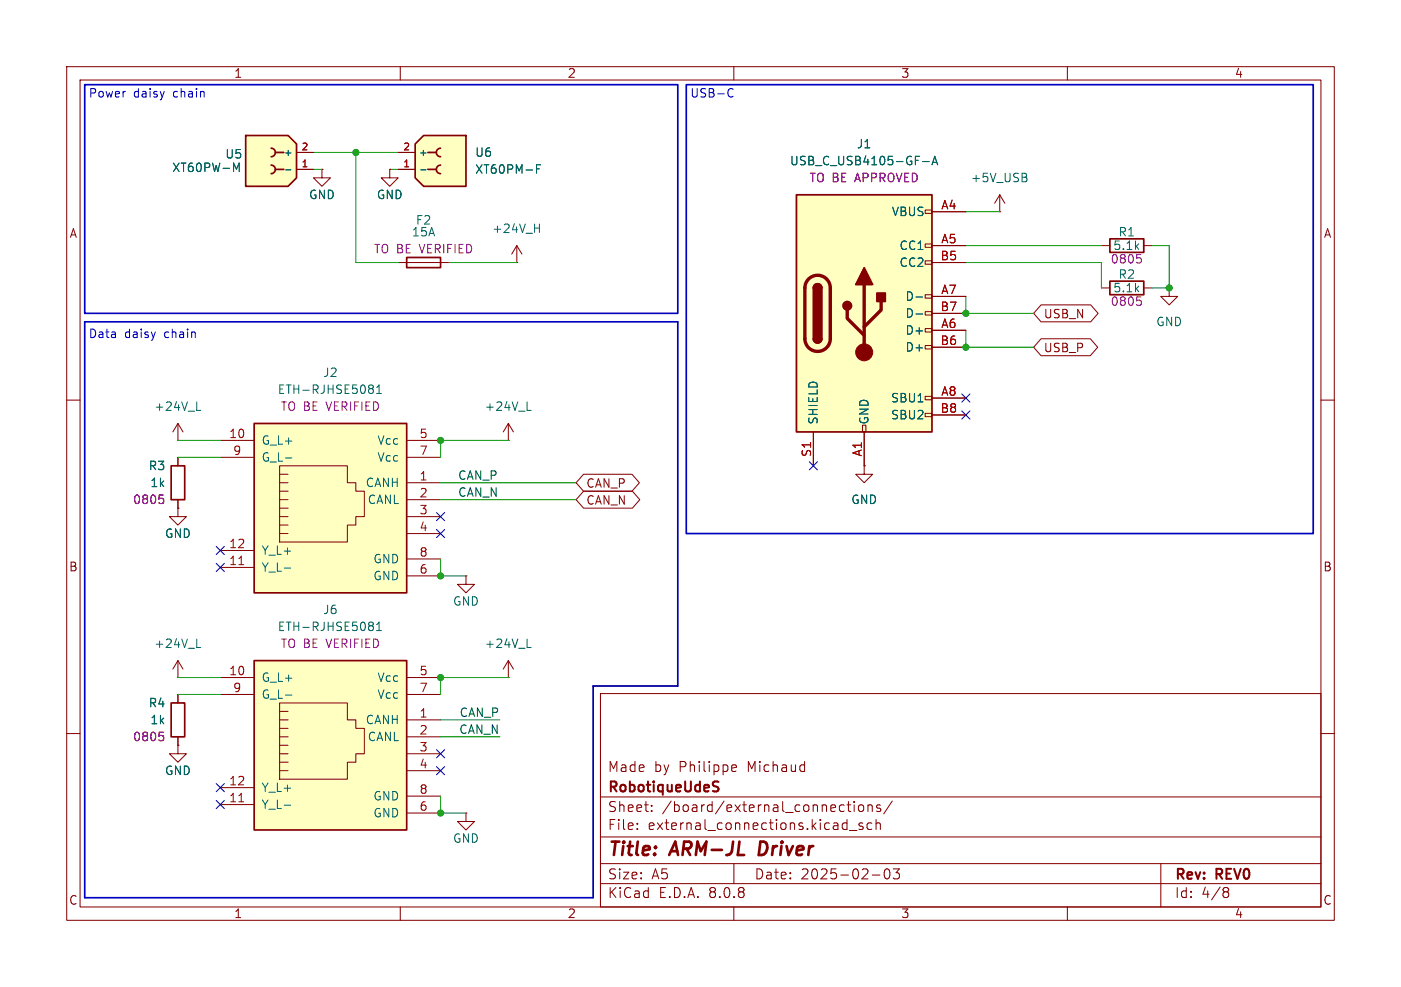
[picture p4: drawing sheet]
<svg xmlns="http://www.w3.org/2000/svg" width="210mm" height="148mm" viewBox="0 0 210 148" stroke-linecap="round" stroke-linejoin="round" font-family="sans-serif">
<g fill="none" stroke="#840000" stroke-width=".15">
<path d="M10 10h190v128h-190zM12 12h186v124h-186zM60 10v2M110 10v2M160 10v2M77.5 39.4h.1M77.5 36.8l-.8 1.3M77.5 36.8v2.6M77.5 36.8l.7 1.3M165.1 43.2h1.3M171.4 43.2h1.3M10 60h2"/>
<path d="M198 60h2M26.7 99.1v2.5M26.7 99.1l.7 1.2M26.7 99.1l-.8 1.2M10 110h2M26.7 111.8v1.2h1.2l-1.2 1.3-1.3-1.3h1.3M26.7 111.8h.1M26.7 101.6h.1M26.7 104.1v1.3M26.7 110.5v1.3M90 104h108v32h-108zM90 119.5h108"/>
<path d="M109.9 114.7l.4 .1 .1 .2-.7 .2M110.3 115.6l-.4 .1M198 110h2M60 136v2M90 132.5h108M90 129.5h108M90 125.5h108M95.5 124.2v.2M95.5 123.5v.1M97.7 121.5v.2M97.7 120.8v.1M110 136v2"/>
<path d="M110 129.5v3M127 120.7h.5M127.2 120.2v1.3v.1l.3 .1M127.3 124.5h1.2M128 120.2v.1M128 120.7v1M128.8 120.8a.41 .41 0 0 1 .7 .2v.4a.41 .41 0 0 1-.4 .3 .41 .41 0 0 1-.4-.3v-.4zM129.3 123.5l-.3-.1-.3 .2 .1 .2 .5 .2v.3h-.6M130.1 120.8a.37 .37 0 0 1 .6 .1v.8M130.1 120.7v1M130.7 123.5l-.5-.1-.2 .3v.4l.1 .2h.6M130.8 131.2h1.1"/>
<path d="M131.3 123.5a.37 .37 0 0 1 .7 .1v.8M131.3 122.9v1.5M132 120.8l-.4-.1-.2 .2 .1 .2 .5 .2v.3h-.6M132.7 130.4l.3-.1a.94 .94 0 0 1 0 1.5h-.1a.91 .91 0 0 1-.2-1.4zM133.7 120.1l-1.2 1.9M133.9 130.3h.9l-.5 .6a.41 .41 0 0 1 .5 .2v.4l-.1 .2-.6 .1-.2-.2M160 136v2M174 129.5v6.5M183.6 133.1l.4 .1 .2 .2-.1 .2-.2 .1M183.6 133.7h.3M183.9 133.7l.2 .2 .1 .4-.2 .2-.4 .1"/>
</g>
<path d="M114 126.2l-.3 2h.5" fill="none" stroke="#840000" stroke-width=".4"/>
<path d="M107.1 117.9a.55 .55 0 0 1 .6 .4l-.1 .3-.5 .1M107.1 117.2l.6 .1" fill="none" stroke="#840000" stroke-width=".3"/>
<path d="M80.1 34.2h.8M80.9 33.6v1.3M29.5 97.1h.6" fill="none" stroke="#006464" stroke-width=".15"/>
<path d="M166.4 42.2h5v2h-5zM25.7 105.4h2v5.1h-2z" fill="none" stroke="#840000" stroke-width=".25"/>
<path d="M170.4 44.5h.6M170.8 45l.3 .2v.3l-.3 .3M23.9 109.8h.6M24.3 110.3l.2 .2v.3l-.2 .3" fill="none" stroke="#840084" stroke-width=".15"/>
<path d="M119.4 29.2h20.3v35.6h-20.3z" fill="#ffffc2"/>
<g fill="none" stroke="#840000" stroke-width=".15">
<path d="M138.7 39.1h1v.5h-1zM138.7 36.6h1v.5h-1zM138.7 31.5h1v.5h-1zM139.7 31.8h5.1M139.7 36.8h5.1M139.7 39.4h5.1M149.9 31.8h.1M149.9 29.2l-.8 1.3M149.9 29.2v2.6M149.9 29.2l.7 1.3M165.1 36.8h1.3M171.4 36.8h1.3"/>
<path d="M138.7 59.4h1v.5h-1zM138.7 51.8h1v.5h-1zM138.7 49.3h1v.5h-1zM138.7 46.7h1v.5h-1zM138.7 44.2h1v.5h-1zM139.7 49.5h5.1M139.7 44.5h5.1M139.7 59.7h5.1M139.7 52.1h5.1M139.7 47h5.1M175.3 43.2v1.3h1.2l-1.2 1.2-1.3-1.2h1.3M175.3 43.2h.1"/>
<path d="M121.9 64.8v5.1M129.3 63.8h.5v1h-.5zM129.5 69.9v1.2h1.3l-1.3 1.3-1.2-1.3h1.2M129.5 69.9h.1M129.5 64.8v5.1M138.7 62h1v.5h-1zM139.7 62.2h5.1"/>
</g>
<path d="M119.4 29.2h20.3v35.6h-20.3zM166.4 35.8h5v2h-5zM121.9 50.8a.64 .64 0 0 0 .7 .6 .64 .64 0 0 0 .6-.6M121.9 43.2a.64 .64 0 0 1 .7-.7 .64 .64 0 0 1 .6 .7" fill="none" stroke="#840000" stroke-width=".25"/>
<path d="M121.2 41.8a1.9 1.9 0 0 1 2.1-.4 1.9 1.9 0 0 1 1.2 1.8v7.6a1.91 1.91 0 0 1-1.9 1.9 1.91 1.91 0 0 1-2-1.9l.1-7.8a1.9 1.9 0 0 1 .5-1.2zM127 46.5v1.3l2.5 2.5M129.5 42.7v10.1M132.1 45.2v1.3l-2.6 2.5" fill="none" stroke="#840000" stroke-width=".51"/>
<g fill="#840000" stroke="#840000" stroke-width=".25">
<path d="M121.9 50.8h1.3a.64 .64 0 0 1-.6 .6 .64 .64 0 0 1-.7-.6z"/>
<path d="M121.9 43.2h1.3v7.6h-1.3z"/>
<path d="M122.1 42.7a.64 .64 0 0 1 .7-.1 .64 .64 0 0 1 .4 .6h-1.3z"/>
<path d="M129.5 40.1l1.3 2.6h-2.5z"/>
<path d="M131.4 43.9h1.3v1.3h-1.3z"/>
<circle cx="127" cy="45.8" r=".63"/>
</g>
<circle cx="129.5" cy="52.8" r="1.27" fill="#840000" stroke="#840000" stroke-width=".15"/>
<path d="M138.3 24.2h1M139.7 24.7l.4-1.3 .4 1.3M139.8 24.3h.6M153.6 26.6a.34 .34 0 0 1 .4 .3 .34 .34 0 0 1-.3 .3M153.8 26l.1 .2-.1 .3M137.3 44.5h1M137.3 47.1h1" fill="none" stroke="#006464" stroke-width=".15"/>
<path d="M170.4 38.2h.6M170.8 38.7l.3 .2v.3l-.3 .2" fill="none" stroke="#840084" stroke-width=".15"/>
<path d="M36.8 20.3h6.4l1.2 1.3v5.1l-1.2 1.2h-6.4z" fill="#ffffc2"/>
<path d="M36.8 20.3h6.4l1.2 1.3v5.1l-1.2 1.2h-6.4zM40.6 24.8a.64 .64 0 0 1 .7 .6 .64 .64 0 0 1-.7 .6M40.6 22.2a.64 .64 0 0 1 .7 .7 .64 .64 0 0 1-.7 .6M41.3 25.4h1.2M41.3 22.9h1.2M61 38.6h5v1.5h-5z" fill="none" stroke="#840000" stroke-width=".25"/>
<path d="M44.4 25.4h2.6M44.4 22.9h2.6M58.4 25.4v1.3h1.3l-1.3 1.2-1.3-1.2h1.3M58.4 25.4h.1M59.7 39.4h7.6" fill="none" stroke="#840000" stroke-width=".15"/>
<path d="M35 24.5l.4 .9 .5-.9v1.2M42.8 25.5h.8" fill="none" stroke="#006464" stroke-width=".15"/>
<path d="M62.2 21.6l1.3-1.3h6.3v7.6h-6.3l-1.3-1.2z" fill="#ffffc2"/>
<path d="M62.2 21.6l1.3-1.3h6.3v7.6h-6.3l-1.3-1.2zM64.1 25.4h1.3M64.1 22.9h1.3M66 24.8a.64 .64 0 0 0-.6 .6 .64 .64 0 0 0 .6 .6M66 22.2a.64 .64 0 0 0-.6 .7 .64 .64 0 0 0 .6 .6M25.7 69.9h2v5h-2z" fill="none" stroke="#840000" stroke-width=".25"/>
<path d="M59.7 25.4h2.5M59.7 22.9h2.5M26.7 66h.1M26.7 76.2v1.3h1.2l-1.2 1.2-1.3-1.2h1.3M26.7 76.2h.1M26.7 63.5l.7 1.3M26.7 63.5v2.5M26.7 68.6v1.3M26.7 74.9v1.3M26.7 63.5l-.8 1.3" fill="none" stroke="#840000" stroke-width=".15"/>
<path d="M63.1 25.5h.8M80.4 25.3h.4M81 24.7h-.6v1.3M29.5 61.5h.6" fill="none" stroke="#006464" stroke-width=".15"/>
<path d="M23.9 74.2h.6M24.3 74.7l.2 .3v.3l-.2 .2" fill="none" stroke="#840084" stroke-width=".15"/>
<path d="M38.1 63.5h22.9v25.4h-22.9z" fill="#ffffc2"/>
<g fill="none" stroke="#840000" stroke-width=".15">
<path d="M33 66h5.1M33 68.6h5.1M41.9 73.7h1.3M41.9 78.7h1.3M41.9 77.5h1.3M41.9 76.2h1.3M41.9 74.9h1.3M41.9 69.9h10.2v2.5h1.2v1.3h1.3v3.8h-1.3v1.2h-1.2v2.6h-10.2zM41.9 72.4h1.3M41.9 71.1h1.3M61 72.4h5M61 66h5"/>
<path d="M61 74.9h5M61 77.5h5M61 68.6h5M76.2 66h.1M76.2 63.5l.8 1.3M76.2 63.5v2.5M76.2 63.5l-.8 1.3M33 85.1h5.1M33 82.6h5.1M41.9 80h1.3M61 80h5M61 86.4h5"/>
<path d="M61 83.8h5M69.8 121.9v1.3h1.3l-1.3 1.3-1.2-1.3h1.2M69.8 121.9h.1"/>
</g>
<path d="M38.1 63.5h22.9v25.4h-22.9z" fill="none" stroke="#840000" stroke-width=".25"/>
<path d="M55.5 57.7h.2l.3 .3-.3 .3M55.5 58.3h.2M55.7 58.3l.3 .2v.3l-.2 .1-.3 .1M56.5 59h.7M56.5 58.1l.3-.4v1.3M42.8 68.7h1M79 61.5h.6M42.6 85.2h1" fill="none" stroke="#006464" stroke-width=".15"/>
<path d="M35.8 84.7h.7" fill="none" stroke="#a90000" stroke-width=".15"/>
<path d="M38.1 99.1h22.9v25.4h-22.9z" fill="#ffffc2"/>
<g fill="none" stroke="#840000" stroke-width=".15">
<path d="M44.4 25.4h2.6M44.4 22.9h2.6M48.3 25.4v1.3h1.2l-1.2 1.2-1.3-1.2h1.3M48.3 25.4h.1M58.4 25.4h.1M59.7 25.4h2.5M59.7 22.9h2.5M139.7 31.8h5.1M139.7 36.8h5.1M139.7 39.4h5.1M139.7 49.5h5.1M139.7 44.5h5.1"/>
<path d="M139.7 59.7h5.1M139.7 52.1h5.1M139.7 47h5.1M156.1 50.8h7.3l1.1 1.3-1.1 1.2h-7.3l-1.2-1.2zM156.1 45.7h7.4l1.1 1.3-1.1 1.3h-7.4l-1.2-1.3zM26.7 76.2h.1M26.7 68.6v1.3M26.7 74.9v1.3M87.5 73.7h7.3l1.1 1.2-1.1 1.3h-7.3l-1.1-1.3zM87.5 71.1h7.2l1.1 1.3-1.1 1.3h-7.2l-1.1-1.3zM121.9 64.8v5.1M129.5 69.9h.1"/>
<path d="M129.5 64.8v5.1M139.7 62.2h5.1M69.8 86.4v1.2h1.3l-1.3 1.3-1.2-1.3h1.2M69.8 86.4h.1M76.2 99.1l.8 1.2M76.2 99.1v2.5M76.2 99.1l-.8 1.2M26.7 111.8h.1M26.7 104.1v1.3M26.7 110.5v1.3M33 101.6h5.1M33 118.1h5.1"/>
<path d="M33 104.1h5.1M41.9 109.2h1.3M41.9 115.6h1.3M41.9 114.3h1.3M41.9 113h1.3M41.9 111.8h1.3M41.9 110.5h1.3M41.9 105.4h10.2v2.6h1.2v1.2h1.3v3.8h-1.3v1.3h-1.2v2.5h-10.2zM41.9 108h1.3M41.9 106.7h1.3M61 108h5M61 101.6h5"/>
<path d="M61 110.5h5M61 113h5M61 115.6h5M61 104.1h5M61 119.4h5M76.2 101.6h.1M33 120.7h5.1M61 121.9h5"/>
</g>
<path d="M38.1 99.1h22.9v25.4h-22.9z" fill="none" stroke="#840000" stroke-width=".25"/>
<g fill="none" stroke="#006464" stroke-width=".15">
<path d="M35 24.5l.4 .9 .5-.9v1.2M42.8 25.5h.8M63.1 25.5h.8M80.4 25.3h.4M81 24.7h-.6v1.3M138.3 24.2h1M139.7 24.7l.4-1.3 .4 1.3M139.8 24.3h.6M137.3 44.5h1M137.3 47.1h1M55.5 93.3h.2l.3 .2-.3 .3M55.5 93.8h.2"/>
<path d="M55.7 93.8l.3 .3v.2l-.2 .2-.3 .1M56.5 94.6h.7M56.5 93.7l.3-.4v1.3M79 97.1h.6M42.8 104.2h1M42.6 120.7h1"/>
</g>
<path d="M35.8 120.2h.7" fill="none" stroke="#a90000" stroke-width=".15"/>
<path d="M109.3 13.3h.3l.3 .1M109.9 14.4l-.3 .2-.3-.1" fill="none" stroke="#0000c2" stroke-width=".15"/>
<path d="M12.7 12.7h88.9v34.3h-88.9zM102.9 12.7h93.9v67.3h-93.9zM12.7 48.3h88.9v54.6h-12.7v31.7h-76.2z" fill="none" stroke="#0000c2" stroke-width=".25"/>
<g fill="none" stroke="#009600" stroke-width=".15">
<path d="M47 25.4h1.3M47 22.9h12.7M53.3 22.9v16.5h6.4M58.4 25.4h1.3M67.3 39.4h10.2M144.8 39.4h20.3v3.8M144.8 36.8h20.3M144.8 31.8h5.1M172.7 36.8h2.6v6.4h-2.6M144.8 44.5v2.5h10.1M144.8 49.5v2.6h10.1M26.7 66h6.3"/>
<path d="M26.7 68.6h6.3M66 72.4h20.4M66 74.9h20.4M76.2 66h-10.2v2.6M66 83.8v2.6h3.8M26.7 104.1h6.3M26.7 101.6h6.3M66 119.4v2.5h3.8M66 108h8.9M66 110.5h8.9M76.2 101.6h-10.2v2.5"/>
</g>
<g fill="none" stroke="#000084" stroke-width=".15">
<path d="M144.2 59.1l1.2 1.2M145.4 59.1l-1.2 1.2M65.4 76.9l1.2 1.2M65.4 79.4l1.2 1.2M66.6 76.9l-1.2 1.2M66.6 79.4l-1.2 1.2M121.3 69.2l1.2 1.3M122.5 69.2l-1.2 1.3M144.2 61.6l1.2 1.2M145.4 61.6l-1.2 1.2M32.4 84.5l1.2 1.2M32.4 81.9l1.2 1.3"/>
<path d="M33.6 84.5l-1.2 1.2M33.6 81.9l-1.2 1.3M32.4 117.5l1.2 1.2M33.6 117.5l-1.2 1.2M65.4 112.4l1.2 1.2M65.4 115l1.2 1.2M66.6 112.4l-1.2 1.2M66.6 115l-1.2 1.2M32.4 120l1.2 1.3M33.6 120l-1.2 1.3"/>
</g>
<path d="M23.9 74.2h.6M24.3 74.7l.2 .3v.3l-.2 .2M23.9 109.8h.6M24.3 110.3l.2 .2v.3l-.2 .3" fill="none" stroke="#840084" stroke-width=".15"/>
<g fill="#009600" stroke="#009600" stroke-width=".15">
<circle cx="66" cy="121.9" r=".46"/>
<circle cx="66" cy="101.6" r=".46"/>
<circle cx="66" cy="86.4" r=".46"/>
<circle cx="175.3" cy="43.2" r=".46"/>
<circle cx="144.8" cy="47" r=".46"/>
<circle cx="144.8" cy="52.1" r=".46"/>
<circle cx="66" cy="66" r=".46"/>
<circle cx="53.3" cy="22.9" r=".46"/>
</g>
<g font-size="2.8" fill="#840000">
<text x="91" y="128.9">Title:</text>
<text x="100.7" y="128.9">ARM-JL</text>
<text x="114.6" y="128.9">Driver</text>
</g>
<g font-size="2.1" fill="#840000">
<text x="91" y="119.2">RobotiqueUdeS</text>
<text x="91" y="116">Made</text>
<text x="98" y="116">by</text>
<text x="101.8" y="116">Philippe</text>
<text x="112.2" y="116">Michaud</text>
<text x="91" y="124.7">File:</text>
<text x="91" y="122">Sheet:</text>
<text x="97.1" y="124.7">external_connections.kicad_sch</text>
<text x="99.2" y="122">/board/external_connections/</text>
<text x="91" y="134.9">KiCad</text>
<text x="91" y="132.1">Size:</text>
<text x="97.7" y="132.1">A5</text>
<text x="98.7" y="134.9">E.D.A.</text>
<text x="106.3" y="134.9">8.0.8</text>
<text x="113" y="132.1">Date:</text>
<text x="120" y="132.1">2025-02-03</text>
<text x="176" y="132.3">Rev:</text>
<text x="176" y="134.9">Id:</text>
<text x="180.1" y="134.9">4/8</text>
<text x="182.4" y="132.3">REV0</text>
</g>
<g font-size="1.8" fill="#840000">
<text x="35" y="11.9">1</text>
<text x="85" y="11.9">2</text>
<text x="135" y="11.9">3</text>
<text x="185" y="11.9">4</text>
<text x="10.3" y="35.9">A</text>
<text x="198.4" y="35.9">A</text>
<text x="156.4" y="47.9">USB_N</text>
<text x="156.4" y="53">USB_P</text>
<text x="87.8" y="75.9">CAN_N</text>
<text x="87.8" y="73.3">CAN_P</text>
<text x="10.3" y="85.9">B</text>
<text x="198.3" y="85.9">B</text>
<text x="10.3" y="135.9">C</text>
<text x="35" y="137.9">1</text>
<text x="85" y="137.9">2</text>
<text x="135" y="137.9">3</text>
<text x="185" y="137.9">4</text>
<text x="198.3" y="135.9">C</text>
</g>
<g font-size="1.8" fill="#0000c2">
<text x="13.2" y="14.8">Power</text>
<text x="20" y="14.8">daisy</text>
<text x="26.1" y="14.8">chain</text>
<text x="103.4" y="14.8">USB-C</text>
<text x="13.2" y="50.9">Data</text>
<text x="18.7" y="50.9">daisy</text>
<text x="24.7" y="50.9">chain</text>
</g>
<g font-size="1.8" fill="#006464">
<text x="33.7" y="24">U5</text>
<text x="71.1" y="23.7">U6</text>
<text x="128.3" y="22.5">J1</text>
<text x="25.7" y="26">XT60PW-M</text>
<text x="71.1" y="26.3">XT60PM-F</text>
<text x="118.3" y="25">USB_C_USB4105-GF-A</text>
<text x="145.4" y="27.5">+5V_USB</text>
<text x="46.2" y="30.1">GND</text>
<text x="56.4" y="30.1">GND</text>
<text x="61.6" y="35.7">15A</text>
<text x="62.2" y="33.9">F2</text>
<text x="73.7" y="35.2">+24V_H</text>
<text x="133.6" y="32.6">VBUS</text>
<text x="167.6" y="35.7">R1</text>
<text x="134.7" y="37.7">CC1</text>
<text x="134.7" y="40.2">CC2</text>
<text x="135.6" y="45.3">D-</text>
<text x="135.6" y="47.9">D-</text>
<text x="167.6" y="42">R2</text>
<text x="135.6" y="50.4">D+</text>
<text x="135.6" y="52.9">D+</text>
<text x="173.2" y="49.1">GND</text>
<text x="41.5" y="59.3">ETH-RJHSE5081</text>
<text x="48.3" y="56.7">J2</text>
<text x="23" y="61.8">+24V_L</text>
<text x="72.6" y="61.8">+24V_L</text>
<text x="122.8" y="63.8" transform="rotate(-90 122.8 63.8)">SHIELD</text>
<text x="130.4" y="63.8" transform="rotate(-90 130.4 63.8)">GND</text>
<text x="133.5" y="60.6">SBU1</text>
<text x="133.5" y="63.1">SBU2</text>
<text x="22.2" y="70.7">R3</text>
<text x="39.1" y="66.9">G_L+</text>
<text x="39.1" y="69.4">G_L-</text>
<text x="56.5" y="66.9">Vcc</text>
<text x="56.5" y="69.4">Vcc</text>
<text x="22.4" y="73.3">1k</text>
<text x="54.7" y="73.3">CANH</text>
<text x="55" y="75.8">CANL</text>
<text x="127.5" y="75.8">GND</text>
<text x="24.6" y="80.9">GND</text>
<text x="39.1" y="83.4">Y_L+</text>
<text x="39.1" y="86">Y_L-</text>
<text x="55.9" y="87.2">GND</text>
<text x="55.9" y="84.7">GND</text>
<text x="41.5" y="94.8">ETH-RJHSE5081</text>
<text x="48.3" y="92.3">J6</text>
<text x="67.8" y="91">GND</text>
<text x="23" y="97.4">+24V_L</text>
<text x="72.6" y="97.4">+24V_L</text>
<text x="22.2" y="106.3">R4</text>
<text x="39.1" y="102.5">G_L+</text>
<text x="39.1" y="105">G_L-</text>
<text x="56.5" y="102.5">Vcc</text>
<text x="56.5" y="105">Vcc</text>
<text x="22.4" y="108.8">1k</text>
<text x="54.7" y="108.8">CANH</text>
<text x="55" y="111.4">CANL</text>
<text x="24.6" y="116.4">GND</text>
<text x="39.1" y="119">Y_L+</text>
<text x="39.1" y="121.5">Y_L-</text>
<text x="55.9" y="122.8">GND</text>
<text x="55.9" y="120.2">GND</text>
<text x="67.8" y="126.6">GND</text>
</g>
<g font-size="1.8" fill="#840084">
<text x="121.2" y="27.5">TO BE APPROVED</text>
<text x="56" y="38.2">TO BE VERIFIED</text>
<text x="166.4" y="39.7">0805</text>
<text x="166.8" y="37.7">5.1k</text>
<text x="166.4" y="46.1">0805</text>
<text x="166.8" y="44">5.1k</text>
<text x="42" y="61.8">TO BE VERIFIED</text>
<text x="19.8" y="75.8">0805</text>
<text x="42" y="97.4">TO BE VERIFIED</text>
<text x="19.8" y="111.4">0805</text>
</g>
<g font-size="1.8" fill="#a90000">
<text x="141" y="31.5">A4</text>
<text x="140.9" y="39.1">B5</text>
<text x="141" y="36.6">A5</text>
<text x="140.9" y="46.7">B7</text>
<text x="141" y="44.2">A7</text>
<text x="140.9" y="51.8">B6</text>
<text x="141" y="49.3">A6</text>
<text x="141" y="59.4">A8</text>
<text x="34.2" y="65.8">10</text>
<text x="62.8" y="65.8">5</text>
<text x="140.9" y="62">B8</text>
<text x="34.9" y="68.3">9</text>
<text x="62.8" y="68.3">7</text>
<text x="121.7" y="68.6" transform="rotate(-90 121.7 68.6)">S1</text>
<text x="129.3" y="68.6" transform="rotate(-90 129.3 68.6)">A1</text>
<text x="62.8" y="72.1">1</text>
<text x="62.8" y="74.7">2</text>
<text x="62.8" y="77.2">3</text>
<text x="34.2" y="82.3">12</text>
<text x="62.8" y="79.8">4</text>
<text x="62.8" y="83.6">8</text>
<text x="34.2" y="84.8">11</text>
<text x="62.8" y="86.1">6</text>
<text x="34.2" y="101.3">10</text>
<text x="62.8" y="101.3">5</text>
<text x="34.9" y="103.9">9</text>
<text x="62.8" y="107.7">1</text>
<text x="62.8" y="103.9">7</text>
<text x="62.8" y="110.2">2</text>
<text x="62.8" y="112.8">3</text>
<text x="34.2" y="117.9">12</text>
<text x="62.8" y="115.3">4</text>
<text x="62.8" y="119.1">8</text>
<text x="34.2" y="120.4">11</text>
<text x="62.8" y="121.7">6</text>
</g>
<g font-size="1.8" fill="#0f0f0f">
<text x="68.6" y="72">CAN_P</text>
<text x="68.6" y="74.6">CAN_N</text>
<text x="68.8" y="107.6">CAN_P</text>
<text x="68.7" y="110.1">CAN_N</text>
</g>
<g font-size="1.4" fill="#006464">
<text x="42.4" y="23.6">+</text>
<text x="62.7" y="23.6">+</text>
</g>
<g font-size="1.4" fill="#a90000">
<text x="45.1" y="22.6">2</text>
<text x="60.3" y="22.6">2</text>
<text x="45.1" y="25.1">1</text>
<text x="60.3" y="25.1">1</text>
</g>
</svg>
